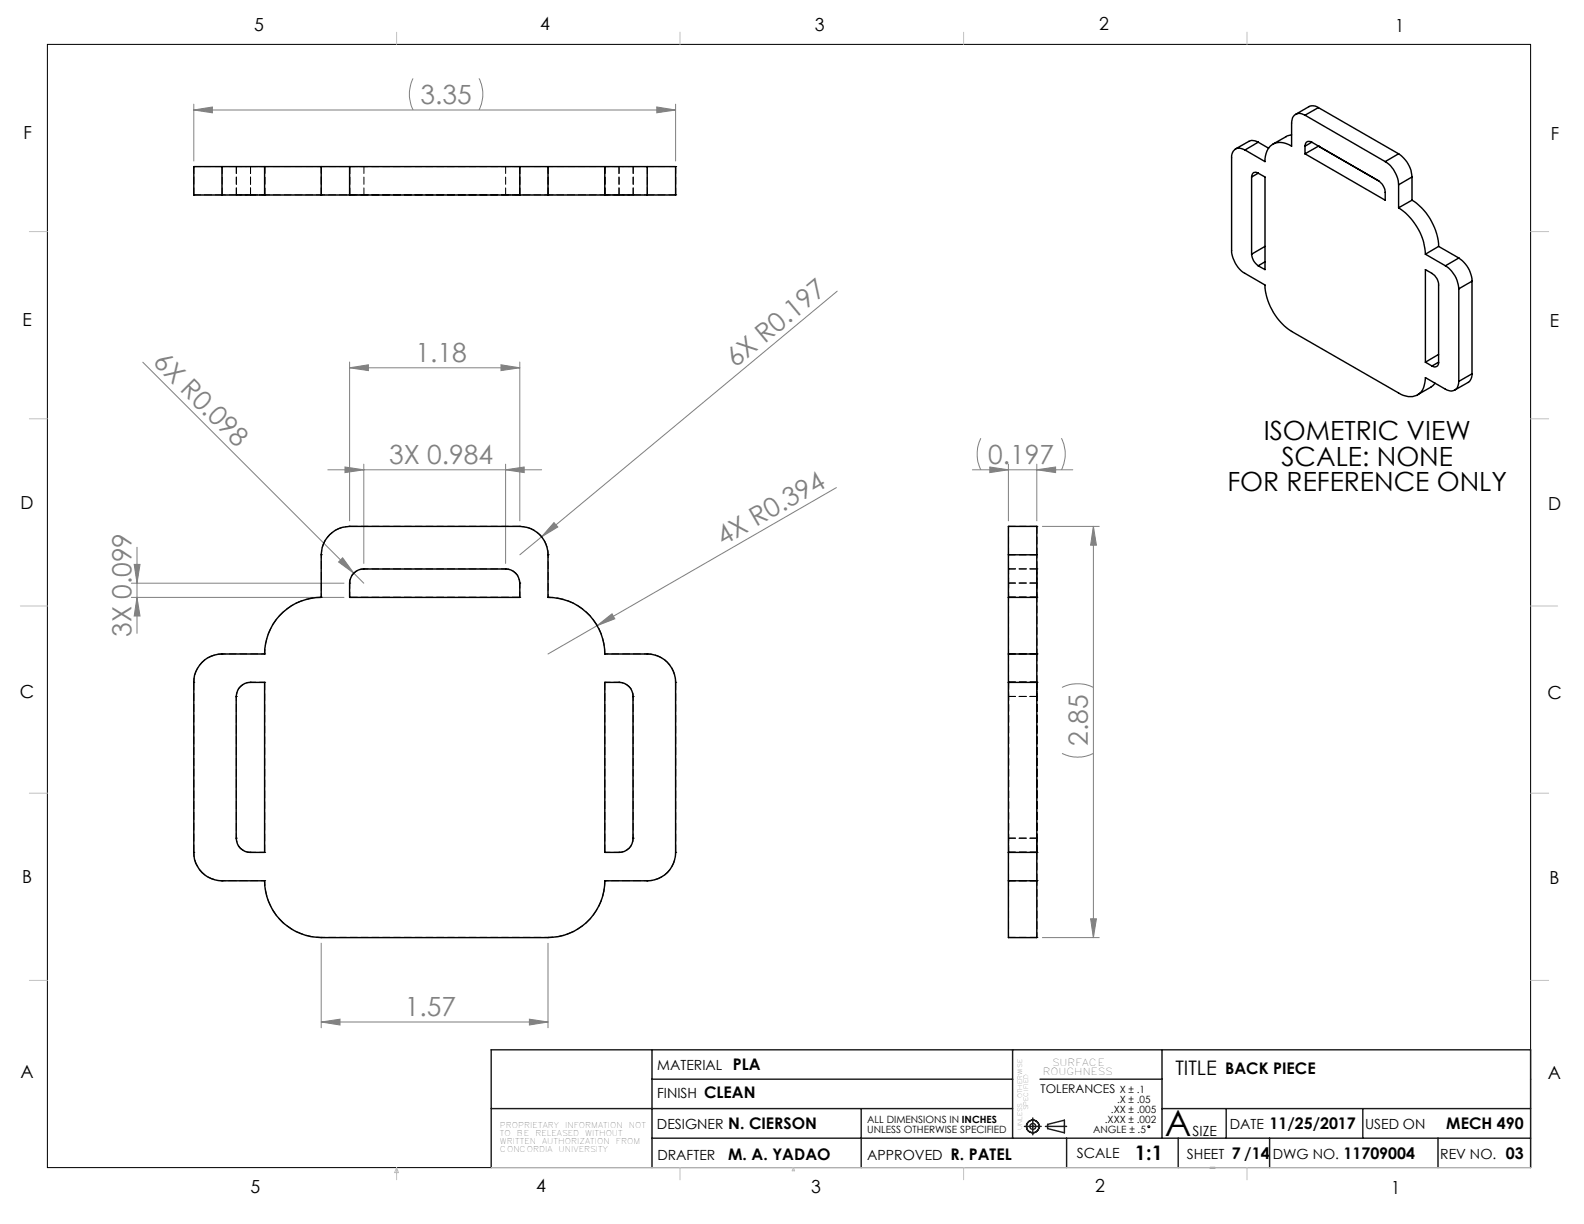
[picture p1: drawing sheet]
<svg xmlns="http://www.w3.org/2000/svg" width="279mm" height="216mm" viewBox="0 0 279 216" stroke-linecap="round" stroke-linejoin="round" font-family="sans-serif">
<g fill="none" stroke="#000" stroke-width=".18">
<path d="M8.4 7.8h261.6v198.2h-261.6z"/>
<circle cx="202.6" cy="198.7" r=".17"/>
</g>
<g fill="none" stroke="#191924" stroke-width=".25">
<path d="M86.6 195.5h92M115 185.2v20.8M115 190.4h63.6M151.9 195.5v10.5M178.6 185.2v15.6M180.7 198.7h3M182.2 197.2v3M183.4 190.4h21.6M184.4 198.7h3.7M184.8 198.3l2.9-.7v2.2l-2.9-.7zM205 185.2v15.6M205 195.5h65"/>
<path d="M216.3 195.5v5.3M240.4 195.5v5.3M86.6 206v-20.8h183.4v20.8M115 200.8h155M188.1 200.8v5.2M207.8 200.8v5.2M213.4 206h.9M223.9 200.8v5.2M253.6 200.8v5.2"/>
<circle cx="182.2" cy="198.7" r="1.11"/>
<circle cx="182.2" cy="198.7" r=".51"/>
</g>
<g fill="none" stroke="#808080" stroke-width=".18">
<path d="M34.2 19.4l3.3-.5v1zM34.2 18.4v10M34.2 19.4h85M72.8 13.8a6.4 6.4 0 0 0 0 5.6M84.5 13.8a6.1 6.1 0 0 1 0 5.6M115.9 18.9l3.3 .5-3.3 .5zM119.2 18.4v10M147.7 51.4l-52.2 43.3M25.2 63.9l37.2 37.2M61.7 64.9l3.3-.6v1.1zM61.7 63.9v28M61.7 64.9h30"/>
<path d="M88.4 64.3l3.3 .6-3.3 .5zM91.7 63.9v28M173 77.3a6.4 6.4 0 0 0 0 5.6M187.2 77.3a6.1 6.1 0 0 1 0 5.6M23.7 99.6h1l-.5 3.3zM24.2 96.5v15.2M57.8 82.9h37.7M60.4 98.4l2 2.7-2.7-2zM60.9 82.4l3.3 .5-3.3 .5zM64.2 81.9v17.5M89.2 82.9l3.3-.5v1zM89.2 81.9v17.5"/>
<path d="M95.5 94.7l-3.8 3.2M97.7 92.2l.7 .8-2.9 1.7zM147.5 86l-42.2 24.3M171.5 82.9h17.7M174.6 82.4l3.3 .5-3.3 .5zM177.9 81.9v10M182.9 82.9l3.3-.5v1zM182.9 81.9v10M183.9 92.9h10M192.9 92.9l.5 3.3h-1zM192.9 92.9v72.5M23.2 102.9h37.5"/>
<path d="M23.2 105.4h37.5M24.2 105.4l.5 3.3h-1zM62.4 101.1l1.8 1.8M105.3 110.3l2.7-2 .4 .8zM105.3 110.3l-8.6 5.1M187.3 132.9a6.1 6.1 0 0 0 5.6 0M187.3 121.2a6.4 6.4 0 0 1 5.6 0M56.7 166.4v14.9M93.4 179.8l3.3 .5-3.3 .5zM96.7 166.4v14.9M183.9 165.4h10M192.4 162.1h1l-.5 3.3z"/>
<path d="M56.7 180.3l3.3-.5v1zM56.7 180.3h40"/>
</g>
<g fill="none" stroke="#c0c0c0" stroke-width=".18">
<path d="M70 5.7v2.1M119.9 5.7v2.1M170 5.7v2.1M220 5.7v2.1M5.2 40.9h3.2M270 40.9h3.2M5.2 73.9h3.2M270 73.9h3.2M3.6 106.9h4.8M270 106.9h4.7M5.2 139.9h3.2M270 139.9h3.2"/>
<path d="M5.2 172.9h3.2M270 172.9h3.2M70 206v2.1M70 206l.3 .8h-.7zM86.6 206h183.4M119.9 206v2.1M139.9 206l.3 .5h-.5zM170 206v2.1M220 206v2.1"/>
</g>
<g fill="#808080">
<path d="M60.4 98.4l2 2.7-2.7-2z"/>
<path d="M105.3 110.3l2.7-2 .4 .8z"/>
<path d="M97.7 92.2l.7 .8-2.9 1.7z"/>
<path d="M88.4 64.3l3.3 .6-3.3 .5zM61.7 64.9l3.3-.6v1.1zM89.2 82.9l3.3-.5v1zM60.9 82.4l3.3 .5-3.3 .5zM115.9 18.9l3.3 .5-3.3 .5zM34.2 19.4l3.3-.5v1z"/>
<path d="M56.7 180.3l3.3-.5v1zM93.4 179.8l3.3 .5-3.3 .5zM174.6 82.4l3.3 .5-3.3 .5zM182.9 82.9l3.3-.5v1z"/>
<path d="M192.4 162.1h1l-.5 3.3zM192.9 92.9l.5 3.3h-1z"/>
<path d="M23.7 99.6h1l-.5 3.3zM24.2 105.4l.5 3.3h-1z"/>
</g>
<g fill="none" stroke="#000" stroke-width=".25">
<path d="M232.6 19l-.6-.3h-.9l-2.6 1.5M232.6 19l-2.4 1.3M232.6 19l14.1 8.1M39.2 29.4h-5v5h5M39.2 34.4h7.5M39.2 29.4h7.5M39.2 29.4v5M46.7 34.4h10M46.7 29.4h10M46.7 29.4v5M56.7 34.4h5M56.7 29.4h5"/>
<path d="M56.7 29.4v5M61.7 29.4v5M61.7 34.4h30M61.7 29.4h30M91.7 29.4h5M91.7 34.4h5M91.7 29.4v5M96.7 34.4h10M96.7 29.4h10M96.7 29.4v5M106.7 29.4v5M106.7 34.4h7.5"/>
<path d="M106.7 29.4h7.5M114.2 29.4h5v5h-5M114.2 29.4v5M219.6 26.5a1.42 1.42 0 0 0-2.2 .4l-.2 .6v16.7a5.1 5.1 0 0 0 2.4 4l3.5 2.1a10.6 10.6 0 0 0 4.7 8.2l18.9 10.8a3 3 0 0 0 4-.2l.4-.7 .3-1.8 3.6 2.1a1.46 1.46 0 0 0 1.6 .1 1.46 1.46 0 0 0 .7-1.5M220.8 31.2v13.6M221.9 30.6a.7 .7 0 0 0-.8-.1 .7 .7 0 0 0-.3 .7M221.9 25.1l-.6-.3h-.8l-2.6 1.5M221.9 30.6l1.2 .6v16.4l-1.2-.7M221.9 25.1l-2.3 1.4M221.9 25.1l1.9 1M221.9 30.6l-1.1 .6M227.8 23.8l-.8 .2-2.5 1.4"/>
<path d="M230.2 20.3a1.46 1.46 0 0 0-1.7-.1 1.46 1.46 0 0 0-.7 1.5v4.1a2.78 2.78 0 0 0-4.4 .9l-.2 .9-.1 .9-3.5-2M230.2 25.8v1.3M230.2 20.3l14.1 8.2M231.4 25.1l11.8 6.8a2.71 2.71 0 0 1 1.1 2v1.4l-14.1-8.2M231.4 25.1a.74 .74 0 0 0-.9-.1 .74 .74 0 0 0-.3 .8M231.4 25.1l-1.2 .7M232.6 25.8h.1M232.6 25.8l-2.4 1.3M232.6 25.8l10.6 6.1M244.3 28.5a5.3 5.3 0 0 1 2.4 4.1M246.7 36.7a10.6 10.6 0 0 1 4.7 8.1M246.7 27.1a5.3 5.3 0 0 1 2.4 4.1"/>
<path d="M246.7 32.6v4.1M246.7 27.1l-2.4 1.4M249.1 35.3a10.3 10.3 0 0 1 4.7 8.2M249.1 31.2l-2.4 1.4M249.1 35.3l-2.4 1.4M249.1 31.2v4.1M220.8 44.8a2.71 2.71 0 0 0 1.1 2.1M223.1 43.5l-2.3 1.3M223.1 46.2l-1.2 .7M251.4 44.8l3.6 2.1M253.8 43.5l-2.4 1.3M253.8 43.5l3.5 2"/>
<path d="M255 46.9a5.2 5.2 0 0 1 2.3 4M257.3 45.5a5.2 5.2 0 0 1 2.3 4.1M257.3 50.9v16.4M257.3 45.5l-2.3 1.4M259.6 49.6l-2.3 1.3M259.6 49.6v16.3M251.4 63.9v-16.3l1.2 .6a2.46 2.46 0 0 1 1.2 2.1v13.6M251.4 63.9l1.2 .7M253.1 67.6l-.7 .7-2.4 1.3M253.8 63.9a.71 .71 0 0 1-.4 .7 .71 .71 0 0 1-.8 0M253.8 62.5l-2.4 1.4M253.8 63.9l-1.2 .7"/>
<path d="M259.6 65.9v.7l-.4 .7-2.6 1.5M259.6 65.9l-2.3 1.4M58.1 94.3a5 5 0 0 1 3.6-1.4h30a5 5 0 0 1 5 5v7.5a10 10 0 0 1 10 10h7.5a5 5 0 0 1 5 5v30a4.9 4.9 0 0 1-5 5h-7.5a10 10 0 0 1-10 10h-40a10 10 0 0 1-10-10h-7.5a4.9 4.9 0 0 1-5-5v-30a5 5 0 0 1 5-5h7.5a10 10 0 0 1 10-10v-7.5a5 5 0 0 1 1.4-3.6zM177.9 97.9v-5h5v5M177.9 97.9v7.5M177.9 97.9h5M182.9 97.9v7.5M62.4 101.1a2.32 2.32 0 0 1 1.8-.7h25a2.53 2.53 0 0 1 2.5 2.5v2.5h-30v-2.5a2.72 2.72 0 0 1 .7-1.8zM177.9 115.4v5M177.9 105.4v10M177.9 105.4h5M177.9 115.4h5"/>
<path d="M182.9 115.4v5M182.9 105.4v10M42.4 121.1a2.32 2.32 0 0 1 1.8-.7h2.5v30h-2.5a2.47 2.47 0 0 1-2.5-2.6v-24.9a2.72 2.72 0 0 1 .7-1.8zM106.7 120.4h2.5a2.47 2.47 0 0 1 2.5 2.5v24.9a2.41 2.41 0 0 1-2.5 2.6h-2.5zM177.9 120.4h5M177.9 120.4v30M182.9 120.4v30M177.9 150.4v5M177.9 155.4v10h5v-10M177.9 150.4h5M177.9 155.4h5M182.9 150.4v5"/>
</g>
<g fill="none" stroke="#000" stroke-width=".18" stroke-dasharray="1.3 .6">
<path d="M34.2 34.4h.1M34.2 29.4h.1M34.2 29.4v5M34.2 34.4h5M39.2 34.4v-5M39.2 29.4h-5M41.7 34.4h.1M41.7 29.4h.1M41.7 29.4v5M41.7 34.4v-5M44.2 34.4v-5M44.2 29.4v5"/>
<path d="M46.7 34.4v-5M46.7 34.4h.1M46.7 29.4h.1M56.7 34.4h.1M56.7 29.4h.1M56.7 34.4v-5M61.7 34.4h.1M61.7 29.4h.1M61.7 29.4v5M61.7 34.4v-5M64.2 34.4v-5M89.2 29.4v5"/>
<path d="M91.7 34.4v-5M91.7 34.4h.1M91.7 29.4h.1M96.7 34.4v-5M96.7 34.4h.1M96.7 29.4h.1M106.7 34.4h.1M106.7 29.4h.1M106.7 34.4v-5M109.2 29.4v5M109.2 34.4v-5M111.7 34.4h.1"/>
<path d="M111.7 29.4h.1M111.7 34.4v-5M111.7 29.4v5M114.2 29.4v5M114.2 34.4h5M119.2 34.4h.1M119.2 29.4h.1M119.2 34.4v-5M119.2 29.4h-5M56.7 97.8h.1M61.7 92.8h.1M91.7 92.8h.1"/>
<path d="M96.7 97.8h.1M177.9 92.8h.1M177.9 97.8h5M177.9 92.8v5M182.9 92.8h.1M182.9 92.8h-5M182.9 97.8v-5M39.2 115.3h.1M46.7 115.3h.1M56.7 105.3h.1M61.7 105.3h.1M61.7 102.8h.1"/>
<path d="M64.2 100.3h.1M89.2 100.3h.1M91.7 105.3h.1M91.7 102.8h.1M96.7 105.3h.1M106.7 115.3h.1M114.2 115.3h.1M177.9 115.3h.1M177.9 105.3h.1M177.9 100.3h.1M177.9 115.3h5M177.9 102.8h5"/>
<path d="M177.9 105.3h5M177.9 100.3h5M177.9 115.3v5M182.9 115.3h.1M182.9 105.3h.1M182.9 100.3h.1M182.9 100.3h-5M182.9 102.8h-5M182.9 115.3h-5M34.2 120.3h.1M41.7 122.8h.1M44.2 120.3h.1"/>
<path d="M46.7 120.3h.1M106.7 120.3h.1M109.2 120.3h.1M111.7 122.8h.1M119.2 120.3h.1M177.9 120.3h.1M177.9 122.8h5M177.9 120.3h5M182.9 120.3h.1M182.9 120.3h-5M182.9 122.8h-5M182.9 120.3v-5"/>
<path d="M34.2 150.3h.1M39.2 155.3h.1M41.7 147.8h.1M44.2 150.3h.1M46.7 155.3h.1M46.7 150.3h.1M106.7 155.3h.1M106.7 150.3h.1M109.2 150.3h.1M111.7 147.8h.1M114.2 155.3h.1M119.2 150.3h.1"/>
<path d="M177.9 155.3h.1M177.9 150.3h.1M177.9 150.3h5M177.9 155.3h5M177.9 147.8h5M177.9 150.3v5M182.9 155.3h.1M182.9 150.3h.1M182.9 147.8h-5M182.9 150.3h-5M182.9 155.3v-5M56.7 165.3h.1"/>
<path d="M96.7 165.3h.1M177.9 165.3h.1M177.9 165.3h5M182.9 165.3h.1"/>
</g>
<path d="M56.7 34.4h40M56.7 29.4h40M64.2 100.3a2.5 2.5 0 0 0-2.5 2.5M91.7 102.8a2.5 2.5 0 0 0-2.5-2.5M44.2 120.3a2.5 2.5 0 0 0-2.5 2.5M111.7 122.8a2.5 2.5 0 0 0-2.5-2.5M41.7 147.8a2.5 2.5 0 0 0 2.5 2.5M109.2 150.3a2.5 2.5 0 0 0 2.5-2.5M56.7 165.3h40" fill="none" stroke="#000" stroke-width=".18" stroke-dasharray="1.3 .6" stroke-dashoffset=".6"/>
<g fill="none" stroke="#000" stroke-width=".18" stroke-dasharray="1.3 .6" stroke-dashoffset=".5">
<path d="M89.2 34.4h-25M89.2 29.4h-25M56.7 97.8a5 5 0 0 1 5-5M91.7 92.8a5 5 0 0 1 5 5M89.2 100.3h-25M114.2 115.3a5 5 0 0 1 5 5M34.2 120.3a5 5 0 0 1 5-5M41.7 122.8v25M177.9 122.8v25M182.9 122.8v25M39.2 155.3a5 5 0 0 1-5-5M111.7 147.8v-25"/>
<path d="M119.2 150.3a5 5 0 0 1-5 5M177.9 147.8v-25M182.9 147.8v-25"/>
</g>
<g fill="none" stroke="#000" stroke-width=".18" stroke-dasharray="1.3 .6" stroke-dashoffset=".3">
<path d="M41.7 34.4h2.5M41.7 29.4h2.5M44.2 29.4h-2.5M44.2 34.4h-2.5M44.2 34.4h2.5M44.2 29.4h2.5M46.7 34.4h-2.5M46.7 29.4h-2.5M61.7 34.4h2.5M64.2 29.4h-2.5M89.2 34.4h2.5M91.7 29.4h-2.5"/>
<path d="M106.7 34.4h2.5M106.7 29.4h2.5M109.2 34.4h2.5M109.2 34.4h-2.5M109.2 29.4h-2.5M109.2 29.4h2.5M111.7 29.4h-2.5M111.7 34.4h-2.5M61.7 102.8v2.5M91.7 105.3v-2.5M177.9 105.3v-2.5M177.9 100.3v2.5"/>
<path d="M177.9 102.8v-2.5M177.9 102.8v2.5M182.9 105.3v-2.5M182.9 102.8v-2.5M182.9 100.3v2.5M182.9 102.8v2.5M46.7 120.3h-2.5M109.2 120.3h-2.5M177.9 120.3v2.5M177.9 122.8v-2.5M182.9 122.8v-2.5M182.9 120.3v2.5"/>
<path d="M44.2 150.3h2.5M106.7 150.3h2.5M177.9 147.8v2.5M177.9 150.3v-2.5M182.9 150.3v-2.5M182.9 147.8v2.5"/>
</g>
<path d="M61.7 34.4h30M61.7 29.4h30M91.7 92.8h-30M61.7 105.3h30M34.2 120.3v30M106.7 120.3v30M177.9 120.3v30M182.9 120.3v30M46.7 150.3v-30M119.2 150.3v-30M177.9 150.3v-30M182.9 150.3v-30" fill="none" stroke="#000" stroke-width=".18" stroke-dasharray="1.3 .6" stroke-dashoffset="-.1"/>
<path d="M39.2 34.4h7.5M39.2 29.4h7.5M106.7 34.4h7.5M106.7 29.4h7.5M56.7 97.8v7.5M177.9 97.8v7.5M182.9 97.8v7.5M46.7 115.3h-7.5M96.7 105.3v-7.5M114.2 115.3h-7.5M39.2 155.3h7.5M106.7 155.3h7.5" fill="none" stroke="#000" stroke-width=".18" stroke-dasharray="1.3 .6" stroke-dashoffset=".7"/>
<path d="M46.7 34.4h10M46.7 29.4h10M96.7 34.4h10M96.7 29.4h10M56.7 105.3a10 10 0 0 0-10 10M106.7 115.3a10 10 0 0 0-10-10M177.9 105.3v10M182.9 105.3v10M46.7 155.3a10 10 0 0 0 10 10M177.9 155.3v10M182.9 155.3v10M96.7 165.3a10 10 0 0 0 10-10" fill="none" stroke="#000" stroke-width=".18" stroke-dasharray="1.3 .6" stroke-dashoffset=".4"/>
<text font-size="6.3" x="205.5" y="200.4">A</text>
<g font-size="4.7" fill="#808080">
<text x="74.2" y="18.4">3.35</text>
<text x="26.8" y="64.1" transform="rotate(45 26.8 64.1)">6X R0.098</text>
<text x="73.3" y="63.8">1.18</text>
<text x="129.7" y="64.9" transform="rotate(-40 129.7 64.9)">6X R0.197</text>
<text x="68.6" y="81.8">3X 0.984</text>
<text x="174.3" y="81.8">0.197</text>
<text x="127.6" y="96.4" transform="rotate(-30 127.6 96.4)">4X R0.394</text>
<text x="23.2" y="112.4" transform="rotate(-90 23.2 112.4)">3X 0.099</text>
<text x="191.9" y="131.6" transform="rotate(-90 191.9 131.6)">2.85</text>
<text x="71.4" y="179.3">1.57</text>
</g>
<g font-size="4.7">
<text x="222.9" y="77.6">ISOMETRIC VIEW</text>
<text x="226" y="82.2">SCALE: NONE</text>
<text x="216.5" y="86.7">FOR REFERENCE ONLY</text>
</g>
<g font-size="3.5">
<text x="207.3" y="189.5">TITLE</text>
<text x="200.2" y="204.7">1:1</text>
</g>
<g font-size="3.2">
<text x="44.8" y="5.4">5</text>
<text x="95.3" y="5.3">4</text>
<text x="143.7" y="5.4">3</text>
<text x="193.9" y="5.4">2</text>
<text x="246.1" y="5.7">1</text>
<text x="4.1" y="24.5">F</text>
<text x="273.5" y="24.7">F</text>
<text x="4" y="57.5">E</text>
<text x="273.4" y="57.6">E</text>
<text x="3.6" y="89.8">D</text>
<text x="273.1" y="90">D</text>
<text x="3.5" y="123.1">C</text>
<text x="272.9" y="123.3">C</text>
<text x="3.9" y="155.7">B</text>
<text x="273.3" y="155.9">B</text>
<text x="3.6" y="190.2">A</text>
<text x="273" y="190.3">A</text>
<text x="44.2" y="210.4">5</text>
<text x="94.6" y="210.3">4</text>
<text x="143.1" y="210.4">3</text>
<text x="193.2" y="210.3">2</text>
<text x="245.4" y="210.6">1</text>
</g>
<g font-size="2.8">
<text x="129.3" y="188.7">PLA</text>
<text x="216.1" y="189.5">BACK PIECE</text>
<text x="124.2" y="193.6">CLEAN</text>
<text x="128.5" y="199.2">N. CIERSON</text>
<text x="223.9" y="199.2">11/25/2017</text>
<text x="255.1" y="199.2">MECH 490</text>
<text x="128.5" y="204.5">M. A. YADAO</text>
<text x="167.7" y="204.5">R. PATEL</text>
<text x="217.3" y="204.4">7 /14</text>
<text x="237" y="204.4">11709004</text>
<text x="265.6" y="204.4">03</text>
</g>
<g font-size="2.5">
<text x="115.9" y="188.7">MATERIAL</text>
<text x="115.9" y="193.6">FINISH</text>
<text x="115.9" y="199.2">DESIGNER</text>
<text x="210.4" y="200.4">SIZE</text>
<text x="216.9" y="199.2">DATE</text>
<text x="240.8" y="199.2">USED ON</text>
<text x="115.9" y="204.5">DRAFTER</text>
<text x="153" y="204.5">APPROVED</text>
<text x="189.9" y="204.3">SCALE</text>
<text x="209.4" y="204.4">SHEET</text>
<text x="224.5" y="204.4">DWG NO.</text>
<text x="254" y="204.4">REV NO.</text>
</g>
<text font-size="2.1" x="183.6" y="192.8">TOLERANCES</text>
<g font-size="1.8">
<text x="196" y="196.4">.XX ± .005</text>
<text x="197" y="194.6">.X ± .05</text>
<text x="197.5" y="192.8">X ± .1</text>
<text x="153" y="198">ALL DIMENSIONS IN INCHES</text>
<text x="153" y="199.8">UNLESS OTHERWISE SPECIFIED</text>
<text x="192.8" y="199.9">ANGLE ± .5</text>
<text x="194.9" y="198.1">.XXX ± .002</text>
</g>
<g font-size="1.7">
<text x="183.9" y="189.6">ROUGHNESS</text>
<text x="185.6" y="187.9">SURFACE</text>
</g>
<g font-size="1.4">
<text x="88.2" y="199">PROPRIETARY</text>
<text x="88.2" y="200.4">TO</text>
<text x="88.2" y="201.8">WRITTEN</text>
<text x="88.2" y="203.2">CONCORDIA</text>
<text x="91.2" y="200.4">BE</text>
<text x="94.4" y="200.4">RELEASED</text>
<text x="95.6" y="201.8">AUTHORIZATION</text>
<text x="98.5" y="203.2">UNIVERSITY</text>
<text x="99.7" y="199">INFORMATION</text>
<text x="103.2" y="200.4">WITHOUT</text>
<text x="108.6" y="201.8">FROM</text>
<text x="110.9" y="199">NOT</text>
</g>
<g font-size="1.1">
<text x="180.3" y="193.7" transform="rotate(-90 180.3 193.7)">OTHERWISE</text>
<text x="181.4" y="195.8" transform="rotate(-90 181.4 195.8)">SPECIFIED</text>
<text x="180.3" y="199.3" transform="rotate(-90 180.3 199.3)">UNLESS</text>
</g>
</svg>
